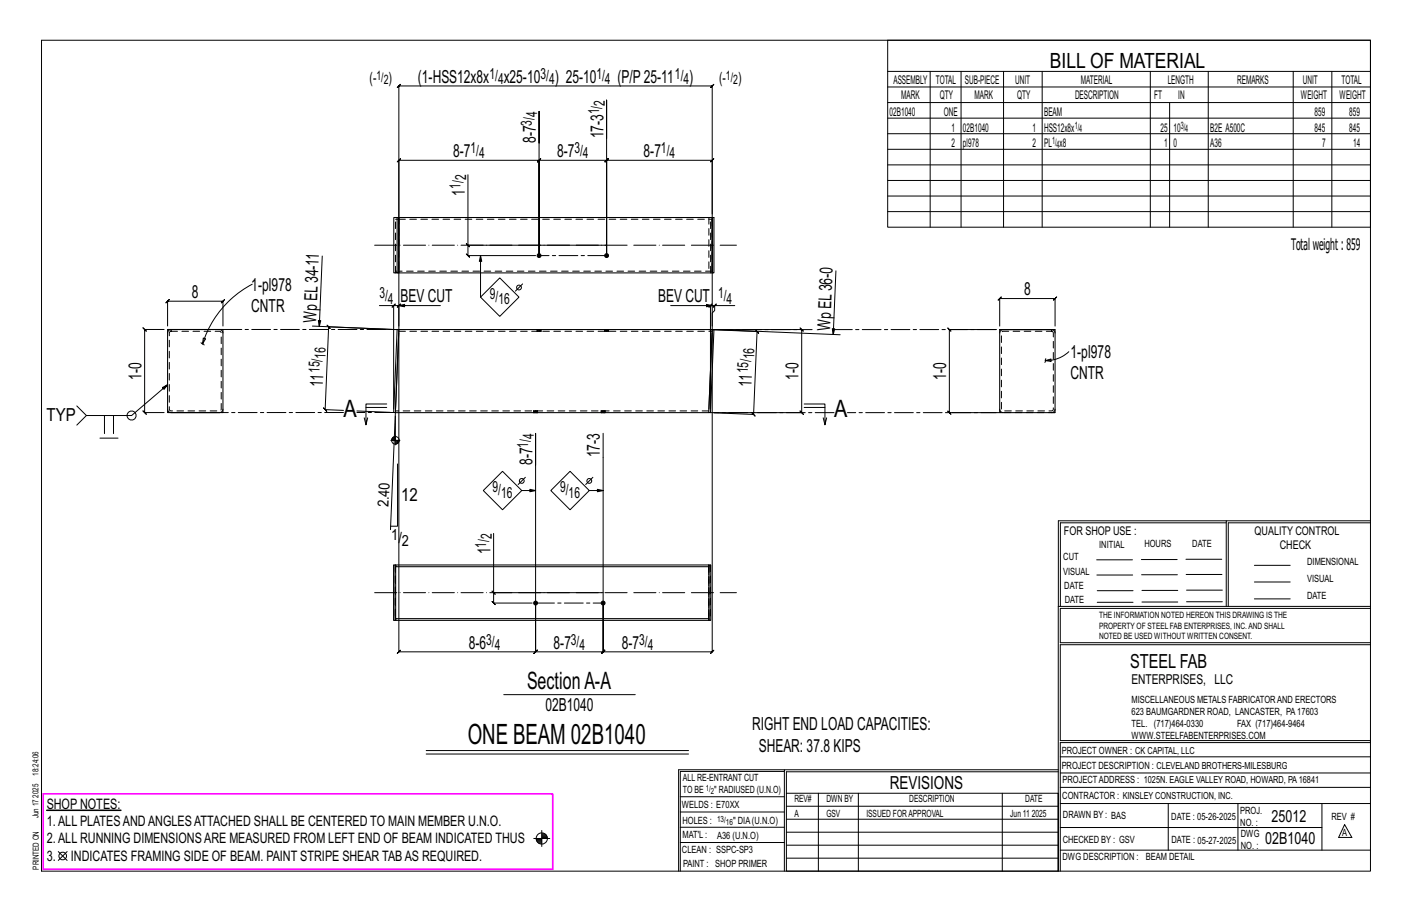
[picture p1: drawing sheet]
<svg xmlns="http://www.w3.org/2000/svg" width="432mm" height="279mm" viewBox="0 0 432 279" stroke-linecap="round" stroke-linejoin="round" font-family="sans-serif">
<g fill="#000" stroke="#000" stroke-width=".31">
<path d="M14.3 247.6h22.7v.2h-22.7z"/>
<circle cx="164.9" cy="78.1" r=".6"/>
<circle cx="185.5" cy="78.1" r=".6"/>
<circle cx="163.8" cy="184.3" r=".6"/>
<circle cx="184.4" cy="184.3" r=".6"/>
</g>
<g fill="none" stroke="#000" stroke-width=".31">
<path d="M12.7 12.3h406.4v254h-406.4zM271.5 12.3h147.6v57.2h-147.6zM121.5 26.8l1-1-.5 .5h95.8l-.5 .5 1-1-.5 .5v173l.5-.5-1 1 .5-.5h-33.4l.5-.5-1 1 .5-.5v-15v15l.5-.5-1 1 .5-.5h-20.6l.5-.5-1 1 .5-.5v-15v15l.5-.5-1 1 .5-.5h-41.8l.5-.5-1 1 .5-.5v-173zM271.5 21.8h147.6M271.5 26.6h147.6M271.5 31.4h147.6M271.5 36.1h147.6M284.5 21.8v47.7M293.9 21.8v47.7M306.9 21.8v47.7M318.7 21.8v47.7M351.8 21.8v47.7"/>
<path d="M357.7 31.4v38.1M369.5 21.8v47.7M395.5 21.8v47.7M407.3 21.8v47.7M143.1 53.4v21.6h42.4M164.9 43.7v-9.7v44.1M185.5 42.3v-11.7v47.5M271.5 40.9h147.6M271.5 45.6h147.6M271.5 50.4h147.6M271.5 55.2h147.6M271.5 59.9h147.6"/>
<path d="M98.5 78.3l-.9 21.5-.3-1.8h.8l-.5 1.8M142.6 74.5l1 1zM143.1 75v3.1l-.5-.5 1 1-.5-.5h20.7M147 78.1l-.4 1.8h.7l-.3-1.8v12.7M217.8 65.4v-16.4l.5-.5-1 1 .5-.5h-32.3l.5-.5-1 1 .5-.5v29.1v-29.1l.5-.5-1 1 .5-.5h-20.6l.5-.5-1 1 .5-.5v29.1v-29.1l.5-.5-1 1 .5-.5h-42.9l.5-.5-1 1 .5-.5v26M271.5 64.7h147.6M51.2 99.7v-7.6l-.5 .5 1-1-.5 .5h17l-.5 .5 1-1-.5 .5v7.6M77.1 86.9a31 31 0 0 0-15.1 18.2M95.5 99.7l26.5 1M116 93.4h4.4v31.6M120.4 93.4l-.5 .5 1-1zM120.4 93.4h1.6l-.5 .5 1-1-.5 .5v6.3"/>
<path d="M122 93.4l1.7 .4v-.8l-1.7 .4h12.7M147 90.8l5.8-5.8 5.9 5.8-5.9 5.9zM159.8 86.8l-2.2 2.2M205.1 93.4h12.7l-1.7 .4v-.8l1.7 .4M218.6 93.4h-1.3l.5-.5-1 1 .5-.5v31.7M219.1 92.9l-1 1zM224.7 93.4h-6.1v1.5l-.8 .8v4M255.6 82.8l-.8 19.4-.3-1.7h.8l-.5 1.7M305.7 99.7v-8.4l-.5 .5 1-1-.5 .5h16.9l-.5 .5 1-1-.5 .5v8.4M50.2 100.7h-6l-.5-.5 1 1-.5-.5v25.4l-.5-.5 1 1-.5-.5h6M51.2 117.6l-1.5 .9 .5 .5 1-1.4-11 9.4h-13.8l-2.9-2.9M61.5 104.7l.5 .4"/>
<path d="M62 105.1l.4 .4M62.2 103.3l.7 .3-.9 1.5zM120.4 100.7l-19.9-.8-.5-.5 1 1-.5-.5-1.1 25.3-.4-.5 .9 1-.5-.5 5.6 .3M217.8 100.7l39.1 1.6M304.7 100.7h-14.4l-.5-.5 1 1-.5-.5v25.4l-.5-.5 1 1-.5-.5h14.4M319.7 110.2l1.7-.5v.8zM319.7 110.2l-.2 .6M319.8 109.6l-.1 .6M326.9 107.5l-1.7 1.3-1.9 .9-1.5 .4-2.1 .1M26.4 127l-2.9 3M30.6 133.9h5.5M31.9 127v5.6"/>
<path d="M34.7 127v5.6M109.1 125.6l10.2 .5M111.4 127.7l.5 2.1M111.9 124.6h6.4M118.3 123.5h-6.4v6.3l.5-2.1M119.5 134.6h2.8M119.9 134.1v.5M120.1 133.8v.8M120.3 133.6v1M120.5 133.5v1.1M120.7 133.5v1.1M120.9 126.1l-1.5 35.8"/>
<path d="M120.9 127.2v8.8M121.1 134.6v1.2M121.3 134.6v1.1M121.5 134.6v1M121.8 134.6v.8M122 134.6v.5M184.4 132.5v51.8M218.3 126.1h26.9l.5 .5-1-1 .5 .5v-25.4l.5 .5-1-1 .5 .5h-28.5l14.8 .7-.5-.6 1 1.1-.5-.5-1 25.3-.5-.5 .9 1-.4-.5-12.2-.5M245.9 123.5h6.4v6.3l.5-2.1M245.9 124.6h6.4M251.7 127.7l.6 2.1M121.6 141.8v19.1h-2.1"/>
<path d="M147.8 150l5.9-5.9 5.9 5.9-5.9 5.8zM159.6 150h4.2l-1.8 .3v-.7l1.8 .4M160.7 145.9l-2.2 2.2M163.8 142.2v-9.7v51.8M174.3 144.1l5.9 5.9-5.9 5.8-5.9-5.8zM180.2 150h4.2l-1.7 .3v-.7l1.7 .4M181.3 145.9l-2.2 2.2M375 159.8h-50.7v25.6M375 159.2h-51.3l-.1 107.1M419.1 159.2h-44.1v26.2M419.1 159.8h-43.5v25.6M151 163.1v18.1h33.4"/>
<path d="M335.4 171.1h10.9M335.4 175.8h11M349 171h11M349.1 175.7h11M362.7 171h10.9M362.7 175.6h11M383.6 172.8h11M383.6 177.9h11M150.5 180.7l1 1zM151 181.2v3.1l-.5-.5 1 1-.5-.5h11.7M323.7 185.4h95.4M335.5 184.1h11"/>
<path d="M335.5 180.6h11M349.2 184h11M349.2 180.5h11M362.9 180.4h10.9M362.9 184h10.9M383.6 183.1h11M419.1 186h-94.9v10.5h94.9M419.1 197.1h-94.9v29.3h94.9v.6h-94.9v39.3M154.1 212.3h40.2M130.3 229.4h80.3M130.3 230.5h80.3M239.9 235.8h-31.9v30.5"/>
<path d="M239.9 235.3h-32.4v31M323.6 235.3h-83.7v31M323.6 235.9h-83.1v6.6M324.2 236.3h94.9M324.2 231.4h94.9M163.2 256.3h4.9M164 256.6h1.7M164.1 256.9h1.6M164.2 257.2h1.5M164.4 257.5h1.3M164.7 257.8h1M165.7 253.9v4.9"/>
<path d="M165.7 254.9h.9M165.7 255.2h1.3M165.7 256h1.7M165.7 255.7h1.6M165.7 255.5h1.5M208 252.9h31.9M208 257.5h31.9M208 243.6h31.9M208 248.2h31.9M240.5 242.5h83.1v23.8h-83.1zM240.5 258.4h83.1M240.5 254.4h83.1"/>
<path d="M240.5 250.4h83.1M240.5 246.5h83.1M250.3 242.5v23.8M262.5 242.5v23.8M306.5 242.5v23.8M324.2 253h80.1M324.2 245.6h94.9M324.2 259.9h94.9M324.2 240.7h94.9M357.3 245.6v14.3M378.6 245.6v14.3M404.3 245.6v14.3"/>
<path d="M411.2 252.1l2.2 3.9h-4zM17.8 260.3l2.7 2.7M20.5 260.3l-2.7 2.7M240.5 262.3h83.1"/>
<circle cx="158.7" cy="87.9" r=".74"/>
<circle cx="40.2" cy="127" r="1.38"/>
<circle cx="120.9" cy="134.6" r="1.16"/>
<circle cx="159.6" cy="147" r=".74"/>
<circle cx="180.2" cy="147" r=".74"/>
<circle cx="165.7" cy="256.3" r="1.71"/>
<circle cx="19.2" cy="261.7" r="1.17"/>
</g>
<path d="M13.2 242.7h155.8v23h-155.8z" fill="none" stroke="#f0f" stroke-width=".5"/>
<g fill="none" stroke="#000" stroke-width=".32">
<path d="M121.4 66.5h.6M122 67.5v14.9M217.8 66.5h.5v16.9h-.5zM121.4 83.4h-1v-16.9h1v16.9h.6v-16.9h95.8v16.9M122 83.4h95.8M51.2 100.7h17v25.4h-17zM121.4 100.7h.6l-1.1 25.4h-.5zM121.9 101.8l-.9 23.3M122 100.7h95.8M164.3 100.7h.1M164.3 101.3h.1M165.4 100.7h.1"/>
<path d="M165.4 101.3h.1M184.9 100.7h.1M184.9 101.3h.1M186.1 100.7h.1M186.1 101.3h.1M217.8 101.8l-1 23.3M217.8 100.7l.5 .1-1 25.3h-.6zM305.7 100.8h16.9v25.3h-16.9zM305.7 100.8h16.9M306.8 100.7h14.8M51.2 126.1h17M52.2 126.1h15"/>
<path d="M120.9 126.1h95.8M163.2 125.6h.1M163.2 126.1v.1M164.4 125.6h.1M164.4 126.1v.1M183.8 125.6h.1M183.8 126.1v.1M185 125.6h.1M185 126.1v.1M120.4 172.7h.6v16.9h-.6zM120.5 172.7v16.9M121 172.7h95.8v.5h-95.8z"/>
<path d="M216.8 172.7h.6v16.9h-.6zM121 189.1h95.8v.5h-95.8z"/>
</g>
<g fill="none" stroke="#000" stroke-width=".31" stroke-dasharray="2 1.4">
<path d="M121 67h.9l.1 .5M121.9 66.5v16.4h-.9M121.9 67l95.9 .1M216.8 66.5v16.9M217.8 67.1v15.8M217.8 67.5h.1M121 83.4v-16.9M122 82.4l-.1 1M217.3 83.4v-16.9M217.8 82.9h-95.9M51.2 100.7h17M52.3 100.7a1.06 1.06 0 0 0-1.1 1.1"/>
<path d="M68.2 101.8a1.06 1.06 0 0 0-1.1-1.1h-14.8v.6h14.8l.5 .3 .1 23.5-.2 .4-.4 .1h-14.8l-.5-.3v-23.5l.1-.4 .4-.1v-.6M122 101.3h95.8M164.3 100.7v.6M164.3 100.7h.1M164.4 100.7l-.1 .6M164.6 100.7h-.2l-.1 .6M164.9 100.7h.2v.6h-.2zM164.9 100.7h-.3v.6h-.2M164.9 101.3h-.3M165.1 100.7h.2v.6h-.2M165.3 100.7v.6M165.4 100.7h.1"/>
<path d="M165.4 101.3h.1M165.4 101.3v-.6M184.9 100.7v.6M184.9 100.7h.1M185.1 100.7l-.2 .6M185.3 100.7h-.2l-.1 .6M185.5 100.7h.2v.6h-.2zM185.5 100.7h-.2v.6h-.2M185.5 101.3h-.2M185.7 100.7h.2v.6h-.2M185.9 100.7v.6M186.1 100.7h.1"/>
<path d="M186.1 101.3h.1M186.1 101.3v-.6M306.4 101.4l15.2-.1 .5 .3v23.5l-.3 .5h-15l-.5-.3-.1-23.5zM306.8 100.7a1.06 1.06 0 0 0-1.1 1.1M321.6 101.3v-.6M322.6 101.8a1.06 1.06 0 0 0-1-1.1v.6M51.2 125.1a1.03 1.03 0 0 0 1 1M67.2 126.1a1.03 1.03 0 0 0 1-1M163.2 125.6h.1M163.2 125.6v.5M163.2 126.2h.1M163.4 126.2v-.6"/>
<path d="M163.6 125.6h.2v.6h-.2zM163.6 126.2h-.2v-.6h.2M163.8 126.2h.2v-.6h.2M163.8 125.6h.2M164 126.2h.2l.1-.6M164.2 126.2l.2-.6M164.4 126.1v-.5M164.4 126.2h-.1M183.8 125.6h.1M183.8 125.6v.5M183.9 126.2h-.1M184 126.2v-.6"/>
<path d="M184.2 125.6h.2v.6h-.2zM184.2 126.2h-.2v-.6h.2M184.4 126.2h.3v-.6h.2M184.4 125.6h.3M184.7 126.2h.2l.1-.6M184.9 126.2l.1-.6M185 126.1v-.5M185 126.2h.1M216.8 125.6h-95.9M305.7 125.1a1.06 1.06 0 0 0 1.1 1M321.6 126.1a1.06 1.06 0 0 0 1-1M322.6 126.1h-16.9"/>
<path d="M120.9 172.7v16.9M121 172.7v16.9M216.7 173.8l.1 15.8M216.7 172.7v16.9M216.8 172.7l-.1 1.1M217.3 172.7v16.9M120.9 188.6l.1-15.4M121 189.1l-.1-.5M216.8 188.6v-15.4M216.8 189.1v-.5"/>
</g>
<path d="M114.6 75h110.6M114.6 181.2h110.6" fill="none" stroke="#000" stroke-width=".31" stroke-dasharray="6.8 1 0 1"/>
<path d="M185.5 78.1h-20.6M68.2 100.7h53.2M218.3 100.8h30.1M254.9 100.8l50.8-.1M105 126.1h-36.8M120.4 126.1h-11.3M255 126.1h-37.7M305.7 126.1h-46.6M163.8 184.3h20.6" fill="none" stroke="#000" stroke-width=".31" stroke-dasharray="5.8 1 1 1"/>
<text font-size="8.6" x="143" y="227.5">ONE BEAM 02B1040</text>
<g font-size="7.3">
<text x="105" y="127.4">A</text>
<text x="255" y="127.4">A</text>
<text x="161.2" y="210.6">SectionA-A</text>
</g>
<text font-size="6.4" x="321.1" y="20.7">BILL OF MATERIAL</text>
<text font-size="5.9" x="345.6" y="204.1">STEEL FAB</text>
<g font-size="5.5">
<text x="127.8" y="25.3">(1-HSS12x8x</text>
<text x="154.1" y="25.3">x25-10</text>
<text x="169.7" y="25.3">) 25-10</text>
<text x="188.8" y="25.3">(P/P25-11</text>
<text x="210.8" y="25.3">)</text>
<text x="163.9" y="43.7" transform="rotate(-90 163.9 43.7)">8-7</text>
<text x="184.5" y="42.3" transform="rotate(-90 184.5 42.3)">17-3</text>
<text x="138.6" y="48">8-7</text>
<text x="170.3" y="48">8-7</text>
<text x="196.8" y="48">8-7</text>
<text x="142.1" y="59.8" transform="rotate(-90 142.1 59.8)">1</text>
<text x="76.9" y="88.8">1-pl978</text>
<text x="58.7" y="91.1">8</text>
<text x="76.9" y="95.3">CNTR</text>
<text x="122.5" y="92.4">BEV CUT</text>
<text x="201.3" y="92.4">BEV CUT</text>
<text x="313.2" y="90.3">8</text>
<text x="96.7" y="98.7" transform="rotate(-88 96.7 98.7)">WpEL34-11</text>
<text x="253.9" y="101.1" transform="rotate(-88 253.9 101.1)">WpEL36-0</text>
<text x="327.4" y="109.4">1-pl978</text>
<text x="43.2" y="116.1" transform="rotate(-90 43.2 116.1)">1-0</text>
<text x="98.7" y="118.2" transform="rotate(-88 98.7 118.2)">11</text>
<text x="229.8" y="118.3" transform="rotate(-88 229.8 118.3)">11</text>
<text x="244.2" y="116.1" transform="rotate(-90 244.2 116.1)">1-0</text>
<text x="289.3" y="116.1" transform="rotate(-90 289.3 116.1)">1-0</text>
<text x="327.4" y="116">CNTR</text>
<text x="14.3" y="128.8">TYP</text>
<text x="162.8" y="142.2" transform="rotate(-90 162.8 142.2)">8-7</text>
<text x="183.5" y="139.8" transform="rotate(-90 183.5 139.8)">17-3</text>
<text x="122.6" y="153.1">12</text>
<text x="150" y="169.5" transform="rotate(-90 150 169.5)">1</text>
<text x="143.3" y="198.3">8-6</text>
<text x="169.3" y="198.3">8-7</text>
<text x="190.2" y="198.3">8-7</text>
<text x="166.8" y="217.3">02B1040</text>
<text x="230" y="223.2">RIGHT END LOAD CAPACITIES:</text>
<text x="232.1" y="229.7">SHEAR: 37.8 KIPS</text>
<text x="272.2" y="241.1">REVISIONS</text>
</g>
<g font-size="5.1">
<text x="388.9" y="251.3">25012</text>
<text x="386.9" y="258.1">02B1040</text>
</g>
<text font-size="4.9" x="394.8" y="76.4">Totalweight : 859</text>
<g font-size="4.7">
<text x="113" y="25.4">(-</text>
<text x="118.8" y="25.4">)</text>
<text x="149.7" y="24">1/</text>
<text x="152.3" y="25.7">4</text>
<text x="165.3" y="24">3/</text>
<text x="167.9" y="25.7">4</text>
<text x="182.4" y="24">1/</text>
<text x="185" y="25.7">4</text>
<text x="206.4" y="24">1/</text>
<text x="209" y="25.7">4</text>
<text x="219.9" y="25.4">(-</text>
<text x="225.7" y="25.4">)</text>
<text x="164.3" y="35.8" transform="rotate(-90 164.3 35.8)">4</text>
<text x="183.3" y="35" transform="rotate(-90 183.3 35)">1/</text>
<text x="184.9" y="32.3" transform="rotate(-90 184.9 32.3)">2</text>
<text x="162.6" y="38.4" transform="rotate(-90 162.6 38.4)">3/</text>
<text x="143.9" y="46.8">1/</text>
<text x="175.7" y="46.8">3/</text>
<text x="202.1" y="46.8">1/</text>
<text x="146.5" y="48.4">4</text>
<text x="178.3" y="48.4">4</text>
<text x="204.8" y="48.4">4</text>
<text x="140.9" y="57.8" transform="rotate(-90 140.9 57.8)">1/</text>
<text x="142.5" y="55.2" transform="rotate(-90 142.5 55.2)">2</text>
<text x="116" y="91.2">3/</text>
<text x="118.6" y="92.8">4</text>
<text x="149.8" y="91.4">9/</text>
<text x="152.4" y="93">16</text>
<text x="219.6" y="91.2">1/</text>
<text x="222.2" y="92.8">4</text>
<text x="99.5" y="109.7" transform="rotate(-88 99.5 109.7)">16</text>
<text x="230.6" y="109.9" transform="rotate(-88 230.6 109.9)">16</text>
<text x="97.7" y="114" transform="rotate(-88 97.7 114)">15/</text>
<text x="228.7" y="114.2" transform="rotate(-88 228.7 114.2)">15/</text>
<text x="161.6" y="136.8" transform="rotate(-90 161.6 136.8)">1/</text>
<text x="163.2" y="134.2" transform="rotate(-90 163.2 134.2)">4</text>
<text x="118.9" y="155.1" transform="rotate(-88 118.9 155.1)">2.40</text>
<text x="150.6" y="150.5">9/</text>
<text x="153.2" y="152.1">16</text>
<text x="171.3" y="150.5">9/</text>
<text x="173.9" y="152.1">16</text>
<text x="119.7" y="165.2">1/</text>
<text x="122.9" y="166.9">2</text>
<text x="148.7" y="167.4" transform="rotate(-90 148.7 167.4)">1/</text>
<text x="150.4" y="164.8" transform="rotate(-90 150.4 164.8)">2</text>
<text x="148.7" y="197">3/</text>
<text x="174.6" y="197">3/</text>
<text x="195.5" y="197">3/</text>
<text x="151.3" y="198.7">4</text>
<text x="177.2" y="198.7">4</text>
<text x="198.1" y="198.7">4</text>
</g>
<g font-size="4.4">
<text x="14.3" y="247.4">SHOP NOTES:</text>
<text x="14.3" y="257.8">2.ALL RUNNING DIMENSIONSARE MEASURED FROM LEFT END OF BEAM INDICATED THUS</text>
<text x="14.3" y="252.6">1.ALL PLATESANDANGLESATTACHED SHALL BE CENTERED TO MAIN MEMBER U.N.O.</text>
<text x="14.3" y="263.1">3.</text>
<text x="21.7" y="263.1">INDICATES FRAMING SIDE OF BEAM. PAINT STRIPE SHEAR TABAS REQUIRED.</text>
</g>
<text font-size="4.2" x="346" y="209.1">ENTERPRISES, LLC</text>
<g font-size="4">
<text x="115.1" y="24.4">1/</text>
<text x="117.3" y="25.8">2</text>
<text x="222" y="24.4">1/</text>
<text x="224.2" y="25.8">2</text>
</g>
<g font-size="3.7">
<text x="273.2" y="25.6">ASSEMBLY</text>
<text x="286.2" y="25.6">TOTAL</text>
<text x="295.1" y="25.6">SUB-PIECE</text>
<text x="310.4" y="25.6">UNIT</text>
<text x="330.5" y="25.6">MATERIAL</text>
<text x="357.1" y="25.6">LENGTH</text>
<text x="378.3" y="25.6">REMARKS</text>
<text x="398.4" y="25.6">UNIT</text>
<text x="410.2" y="25.6">TOTAL</text>
<text x="272.1" y="35.5">02B1040</text>
<text x="275.6" y="30.4">MARK</text>
<text x="287.4" y="30.4">QTY</text>
<text x="288.6" y="35.5">ONE</text>
<text x="298" y="30.4">MARK</text>
<text x="311" y="30.4">QTY</text>
<text x="319.3" y="35.5">BEAM</text>
<text x="328.7" y="30.4">DESCRIPTION</text>
<text x="353" y="30.4">FT</text>
<text x="360.3" y="30.4">IN</text>
<text x="397.8" y="30.4">WEIGHT</text>
<text x="402" y="35.5">859</text>
<text x="409.6" y="30.4">WEIGHT</text>
<text x="412.6" y="35.5">859</text>
<text x="290.9" y="40.2">1</text>
<text x="294.5" y="40.2">02B1040</text>
<text x="315.8" y="40.2">1</text>
<text x="319.3" y="40.2">HSS12x8x</text>
<text x="354.9" y="40.2">25</text>
<text x="358.9" y="40.2">10</text>
<text x="370.1" y="40.2">B2E A500C</text>
<text x="402" y="40.2">845</text>
<text x="412.6" y="40.2">845</text>
<text x="290.9" y="45">2</text>
<text x="294.5" y="45">pl978</text>
<text x="315.8" y="45">2</text>
<text x="319.3" y="45">PL x8</text>
<text x="356" y="45">1</text>
<text x="358.9" y="45">0</text>
<text x="370.1" y="45">A36</text>
<text x="404.3" y="45">7</text>
<text x="413.8" y="45">14</text>
<text x="325.3" y="163.4">FOR SHOP USE :</text>
<text x="383.7" y="163.4">QUALITY CONTROL</text>
<text x="391.4" y="167.8">CHECK</text>
</g>
<g font-size="3.1">
<text x="328.6" y="39.4">1/</text>
<text x="330" y="40.5">4</text>
<text x="361.1" y="39.4">3/</text>
<text x="362.5" y="40.5">4</text>
<text x="321.7" y="44.1">1/</text>
<text x="323.1" y="45.3">4</text>
<text x="336.2" y="167.4">INITIAL</text>
<text x="350" y="167.1">HOURS</text>
<text x="364.6" y="167.2">DATE</text>
<text x="325.2" y="171.3">CUT</text>
<text x="399.8" y="172.8">DIMENSIONAL</text>
<text x="325.1" y="175.8">VISUAL</text>
<text x="399.8" y="177.9">VISUAL</text>
<text x="325.5" y="180">DATE</text>
<text x="325.7" y="184.4">DATE</text>
<text x="399.8" y="183.1">DATE</text>
<text x="346" y="215">MISCELLANEOUS METALS FABRICATORAND ERECTORS</text>
<text x="346" y="218.6">623 BAUMGARDNER ROAD, LANCASTER, PA17603</text>
<text x="346" y="225.8">WWW.STEELFABENTERPRISES.COM</text>
<text x="346" y="222.2">TEL. (717)464-0330</text>
<text x="378.3" y="222.2">FAX (717)464-9464</text>
<text x="324.7" y="230.5">PROJECT OWNER : CK CAPITAL, LLC</text>
<text x="208.8" y="238.8">ALL RE-ENTRANT CUT</text>
<text x="324.7" y="235.1">PROJECT DESCRIPTION : CLEVELAND BROTHERS-MILESBURG</text>
<text x="324.9" y="239.5">PROJECTADDRESS : 1025N. EAGLE VALLEY ROAD, HOWARD, PA16841</text>
<text x="208.8" y="242.5">TO BE</text>
<text x="218.4" y="242.5">&quot; RADIUSED (U.N.O)</text>
<text x="242.9" y="245.3">REV#</text>
<text x="252.7" y="245.3">DWN BY</text>
<text x="278.1" y="245.3">DESCRIPTION</text>
<text x="313.5" y="245.3">DATE</text>
<text x="324.9" y="244.2">CONTRACTOR : KINSLEY CONSTRUCTION, INC.</text>
<text x="208.5" y="247">WELDS : E70XX</text>
<text x="208.7" y="251.7">HOLES :</text>
<text x="224.2" y="251.8">&quot; DIA(U.N.O)</text>
<text x="242.9" y="249.9">A</text>
<text x="252.7" y="249.9">GSV</text>
<text x="264.9" y="249.9">ISSUED FORAPPROVAL</text>
<text x="309" y="249.9">Jun 11</text>
<text x="315.5" y="249.9">2025</text>
<text x="325.1" y="250">DRAWN BY : BAS</text>
<text x="358.2" y="250.5">DATE : 05-26-2025</text>
<text x="379.3" y="248.9">PROJ.</text>
<text x="407.2" y="250.5">REV #</text>
<text x="208.7" y="256.3">MAT'L :</text>
<text x="219.3" y="256.4">A36 (U.N.O)</text>
<text x="325" y="257.6">CHECKED BY : GSV</text>
<text x="358.3" y="257.7">DATE : 05-27-2025</text>
<text x="379.3" y="252.5">NO. :</text>
<text x="379.5" y="255.9">DWG</text>
<text x="410.5" y="255.5">A</text>
<text x="208.6" y="260.7">CLEAN : SSPC-SP3</text>
<text x="324.9" y="262.9">DWG DESCRIPTION :</text>
<text x="350.4" y="263">BEAM DETAIL</text>
<text x="379.5" y="259.5">NO. :</text>
<text x="208.9" y="265">PAINT : SHOP PRIMER</text>
</g>
<g font-size="2.7">
<text x="336.1" y="189">THE INFORMATION NOTED HEREON THIS DRAWING IS THE</text>
<text x="336.1" y="195.4">NOTED BE USED WITHOUT WRITTEN CONSENT.</text>
<text x="336.1" y="192.2">PROPERTY OF STEEL FAB ENTERPRISES, INC.AND SHALL</text>
</g>
<g font-size="2.6">
<text x="215.9" y="241.8">1/</text>
<text x="217.4" y="242.7">2</text>
<text x="219.3" y="251.1">13/</text>
<text x="222" y="252.1">16</text>
</g>
<g font-size="2.5">
<text x="11.7" y="237.1" transform="rotate(-90 11.7 237.1)">18:24:06</text>
<text x="11.8" y="243.8" transform="rotate(-90 11.8 243.8)">2025</text>
<text x="11.8" y="250.1" transform="rotate(-90 11.8 250.1)">Jun 17</text>
<text x="11.9" y="265.8" transform="rotate(-90 11.9 265.8)">PRINTED ON</text>
</g>
</svg>
